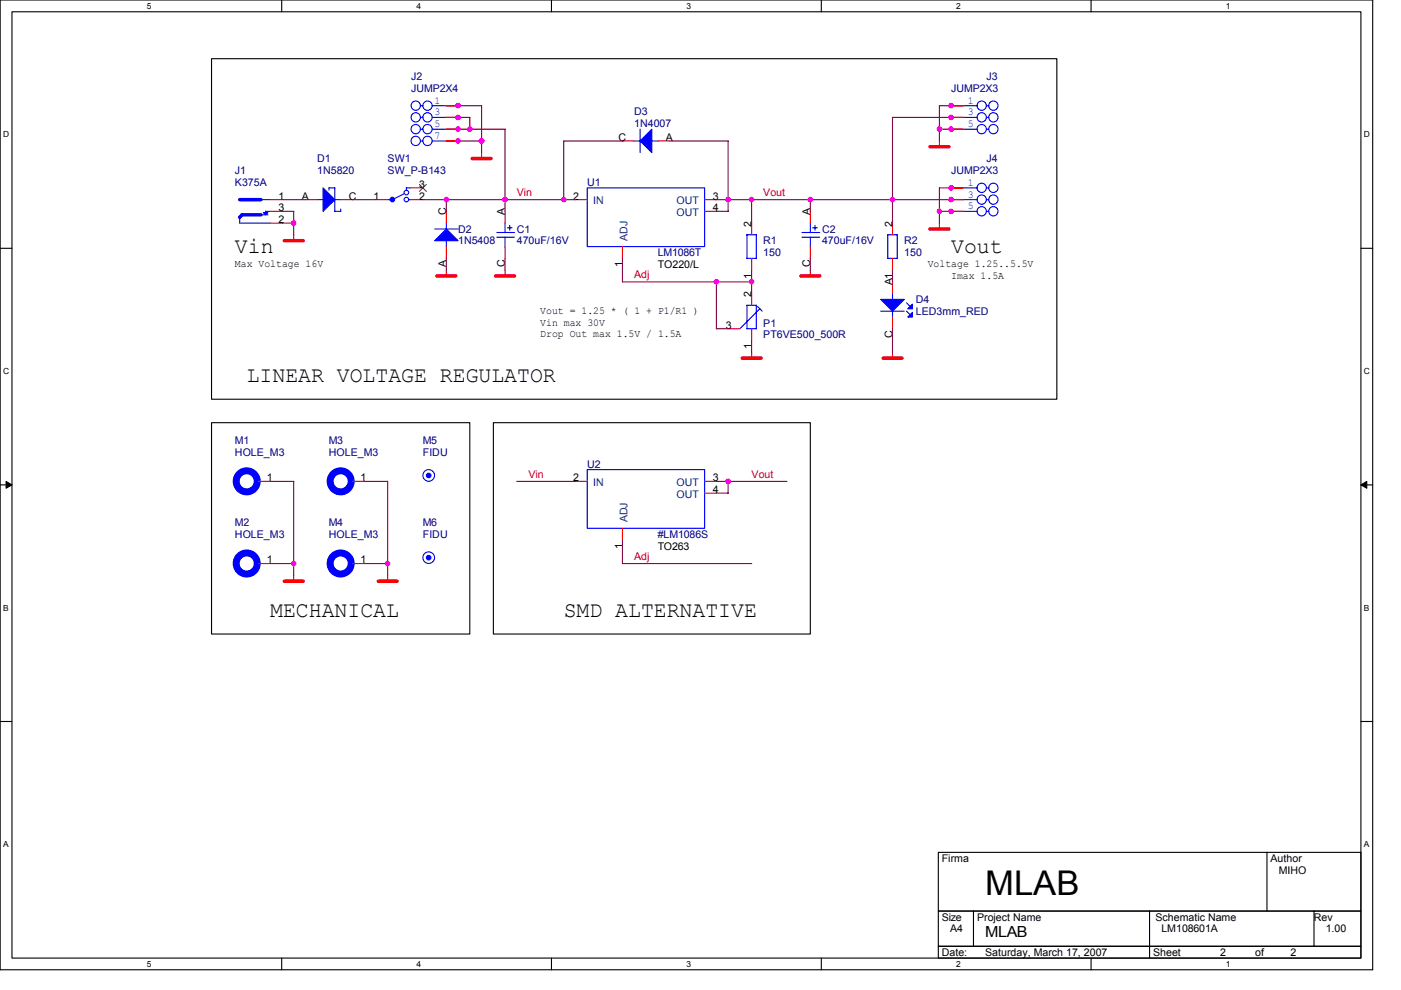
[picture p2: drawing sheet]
<svg xmlns="http://www.w3.org/2000/svg" width="297mm" height="210mm" viewBox="0 0 297 210" stroke-linecap="round" stroke-linejoin="round" font-family="sans-serif">
<path d="M0 0h291v205.6h-291zM2.5 2.5h286v200.6h-286z" fill="none" stroke="#000" stroke-width=".23"/>
<g fill="#fff">
<path d="M31.1 .3h1v1.9h-1z"/>
<path d="M31.1 203.4h1v2h-1z"/>
</g>
<path d="M59.7 0v2.5M59.7 203.1v2.5" fill="none" stroke="#000" stroke-width=".23"/>
<g fill="#fff">
<path d="M88.3 .3h1v1.9h-1z"/>
<path d="M88.3 203.4h1v2h-1z"/>
</g>
<path d="M116.9 0v2.5M116.9 203.1v2.5" fill="none" stroke="#000" stroke-width=".23"/>
<g fill="#fff">
<path d="M145.5 .3h1v1.9h-1z"/>
<path d="M145.5 203.4h1v2h-1z"/>
</g>
<path d="M174.1 0v2.5M174.1 203.1v2.5" fill="none" stroke="#000" stroke-width=".23"/>
<g fill="#fff">
<path d="M202.7 .3h1v1.9h-1z"/>
<path d="M202.7 203.4h1v2h-1z"/>
</g>
<path d="M231.3 0v2.5M231.3 203.1v2.5" fill="none" stroke="#000" stroke-width=".23"/>
<g fill="#fff">
<path d="M259.9 .3h1v1.9h-1z"/>
<path d="M259.9 203.4h1v2h-1z"/>
<path d="M.7 27.6h1.3v1.9h-1.3z"/>
<path d="M289.2 27.6h1.3v1.9h-1.3z"/>
<path d="M.7 77.7h1.3v2h-1.3z"/>
<path d="M289.2 77.7h1.3v2h-1.3z"/>
</g>
<path d="M0 52.6h2.5M288.5 52.6h2.5" fill="none" stroke="#000" stroke-width=".23"/>
<g fill="#fff">
<path d="M.7 127.9h1.2v2h-1.2z"/>
<path d="M289.2 127.9h1.2v2h-1.2z"/>
</g>
<path d="M0 102.8h2.5M288.5 102.8h2.5" fill="none" stroke="#000" stroke-width=".23"/>
<path d="M1.3 102.1l1.2 .7-1.2 .7zM288.5 102.8l1.3-.7v1.4z" fill="#000" stroke="#000" stroke-width=".21"/>
<g fill="#fff">
<path d="M.7 178h1.2v2h-1.2z"/>
<path d="M289.2 178h1.2v2h-1.2z"/>
</g>
<path d="M44.8 12.4h179.3v72.2h-179.3zM44.8 89.6h54.8v44.8h-54.8zM104.6 89.6h67.2v44.8h-67.2zM0 153h2.5M288.5 153h2.5M198.9 180.7h89.6v12.5h-89.6zM198.9 193.2h89.6v7.4h-89.6zM206.4 193.2v7.5M243.7 193.2v10M268.6 180.7v12.5M278.6 193.2v7.5M198.9 200.6h89.6v2.5h-89.6z" fill="none" stroke="#000" stroke-width=".23"/>
<g fill="none" stroke="#f00" stroke-width=".23">
<path d="M87.2 39.8h2.5M94.6 22.4h2.5M94.6 24.9h2.5M94.6 27.4h2.5M94.6 29.9h2.5M102.1 32.4v1.2M132 29.9h2.5M139.4 29.9h2.5M199.2 29.9v1.2M201.7 39.8h2.5M201.7 22.4h2.5M201.7 24.9h2.5"/>
<path d="M201.7 27.4h2.5M57.3 42.3h2.5M57.3 44.8h2.5M57.3 47.3h2.5M62.3 49.8v1.3M64.8 42.3h2.5M72.2 42.3h2.5M79.7 42.3h2.5M87.2 42.3h2.5M94.6 44.8v2.5M94.6 52.3v2.5M94.6 57.3v1.2"/>
<path d="M107.1 44.8v2.5M107.1 52.3v2.5M107.1 57.3v1.2M122 42.3h2.5M132 52.3v2.5M149.4 42.3h2.5M149.4 44.8h2.5M159.4 47.3v2.5M159.4 54.8v2.5M171.8 44.8v2.5M171.8 52.3v2.5M171.8 57.3v1.2"/>
<path d="M189.2 47.3v2.5M189.2 54.8v2.5M189.2 59.8v2.4M199.2 47.3v1.3M201.7 42.3h2.5M201.7 44.8h2.5M154.4 69.7h2.5M159.4 62.2v2.5M159.4 69.7v2.5M159.4 74.7v1.2M189.2 67.2v2.5M189.2 74.7v1.2"/>
<path d="M54.8 102.1h2.5M54.8 119.5h2.5M74.7 102.1h2.5M74.7 119.5h2.5M122 102.1h2.5M132 112v2.5M149.4 102.1h2.5M149.4 104.6h2.5M62.3 122v1.3M82.2 122v1.3"/>
</g>
<path d="M100.1 33.6h4M197.2 31.1h4M60.3 51h4M92.6 58.5h4M105.1 58.5h4M169.8 58.5h4M197.2 48.6h4M157.4 75.9h4M187.2 75.9h4M60.3 123.2h4M80.2 123.2h4" fill="none" stroke="#f00" stroke-width=".74"/>
<g fill="none" stroke="#00f" stroke-width=".23">
<path d="M69.7 39.8h1.3v5M69.7 39.8v.5M86.1 39.8h1.1M86.2 39.8v.5M89.1 22.4h.6M89.1 24.9h.6M89.1 27.4h.6M89.1 29.9h.6M91.6 22.4h3M91.6 24.9h3M91.6 27.4h3M91.6 29.9h3"/>
<path d="M124.5 39.8h24.9v12.5h-24.9zM134.4 29.9h1.3M135.7 27.4v5M138.2 29.9h1.2M204.2 39.8h3M204.2 22.4h3M204.2 24.9h3M204.2 27.4h3M209.1 39.8h.6M209.1 22.4h.6M209.1 24.9h.6M209.1 27.4h.6"/>
<path d="M50.8 46v1.3h6.5M55.3 45.6h1.5M55.5 42.3h1.8M57.3 44.8h-1v.5M67.3 42.3h1.2M71 42.3h1.3M71 44.8h1.3M72.2 44.3v.5M82.2 42.3h.5M85.7 41.1l-2.5 1.2M86.7 42.3h.5M92.2 48.6h5"/>
<path d="M94.6 47.3v1.3M94.6 51v1.3M105.3 49.3h3.8M105.3 50.3h3.8M107.1 47.3v2M107.1 50.3v2M107.6 48.3h1M108.1 47.8v1M158.3 49.8h2.1v5h-2.1M158.4 49.8v5M170 49.3h3.8M170 50.3h3.8"/>
<path d="M171.8 47.3v2M171.8 50.3v2M172.3 48.3h1M172.8 47.8v1M188.2 54.8h2v-5h-2v5M204.2 42.3h3M204.2 44.8h3M209.1 42.3h.6M209.1 44.8h.6M160.4 64.7v5M160.4 64.7h-2v5h2M160.6 65l1 1"/>
<path d="M161.1 65.4l-4.2 4.3M186.7 66h5M189.2 62.2v1.3M189.2 66v1.2M192.2 66l.8 .7M192.2 64.2l.8 .8M124.5 99.6h24.9v12.4h-24.9zM54.5 102.1h.3M54.5 119.5h.3M74.5 102.1h.2M74.5 119.5h.2"/>
<circle cx="88.1" cy="29.9" r=".99"/>
<circle cx="88.1" cy="27.4" r=".99"/>
<circle cx="88.1" cy="22.4" r=".99"/>
<circle cx="88.1" cy="24.9" r=".99"/>
<circle cx="90.6" cy="27.4" r=".99"/>
<circle cx="90.6" cy="29.9" r=".99"/>
<circle cx="90.6" cy="22.4" r=".99"/>
<circle cx="90.6" cy="24.9" r=".99"/>
<circle cx="208.1" cy="27.4" r=".99"/>
<circle cx="208.1" cy="22.4" r=".99"/>
<circle cx="208.1" cy="39.8" r=".99"/>
<circle cx="208.1" cy="24.9" r=".99"/>
<circle cx="210.6" cy="27.4" r=".99"/>
<circle cx="210.6" cy="22.4" r=".99"/>
<circle cx="210.6" cy="24.9" r=".99"/>
<circle cx="210.6" cy="39.8" r=".99"/>
<circle cx="86.2" cy="40.8" r=".49"/>
<circle cx="86.2" cy="42.3" r=".49"/>
<circle cx="208.1" cy="44.8" r=".99"/>
<circle cx="208.1" cy="42.3" r=".99"/>
<circle cx="210.6" cy="44.8" r=".99"/>
<circle cx="210.6" cy="42.3" r=".99"/>
<circle cx="90.9" cy="100.8" r="1.24"/>
<circle cx="90.9" cy="118.2" r="1.23"/>
</g>
<g fill="#00f" stroke="#00f" stroke-width=".23">
<path d="M92.2 51l2.4-2.4 2.5 2.4z" fill-rule="evenodd"/>
<path d="M55.8 45.1h1l-.5 .5z" fill-rule="evenodd"/>
<path d="M186.7 63.5h5l-2.5 2.5z" fill-rule="evenodd"/>
<path d="M192.5 65.5l1-1v1z" fill-rule="evenodd"/>
<path d="M193 66.7l.5-.5v1h-1z" fill-rule="evenodd"/>
<path d="M68.5 39.8l2.5 2.5-2.5 2.5z" fill-rule="evenodd"/>
<path d="M138.2 27.4v5l-2.5-2.5z" fill-rule="evenodd"/>
<circle cx="83.2" cy="42.3" r=".49"/>
<circle cx="90.9" cy="100.8" r=".49"/>
<circle cx="90.9" cy="118.2" r=".49"/>
</g>
<path d="M88.9 39.1l1.5 1.5M90.4 39.1l-1.5 1.5" fill="none" stroke="#804000" stroke-width=".21"/>
<g fill="none" stroke="#00f" stroke-width="1.5">
<circle cx="52.3" cy="119.5" r="2.23"/>
<circle cx="52.3" cy="102.1" r="2.23"/>
<circle cx="72.2" cy="102.1" r="2.23"/>
<circle cx="72.2" cy="119.5" r="2.23"/>
</g>
<path d="M50.8 42.3h4.5M55.3 45.6h-4l-.5 .5" fill="none" stroke="#00f" stroke-width=".74"/>
<g fill="none" stroke="#800040" stroke-width=".23">
<path d="M97.1 22.4h5M97.1 29.9h5M97.1 27.4h10M97.1 24.9h2.5M99.6 24.9v2.5M102.1 22.4v10M107.1 27.4v17.4M132 29.9h-12.5v12.5M141.9 29.9h12.5v14.9M199.2 22.4h2.5M199.2 27.4h2.5M199.2 22.4v7.5"/>
<path d="M199.2 39.8v7.5M199.2 39.8h2.5M201.7 24.9h-12.5v22.4M59.8 42.3h5M59.8 44.8h2.5v5M59.8 47.3h2.5M74.7 42.3h5M89.7 42.3h32.3M94.6 42.3v2.5M94.6 54.8v2.5M107.1 54.8v2.5M132 54.8v5"/>
<path d="M132 59.8h27.4M151.9 42.3h49.8M151.9 59.8v9.9h2.5M151.9 44.8h2.5M159.4 42.3v5M159.4 57.3v5M171.8 42.3v2.5M171.8 54.8v2.5M189.2 57.3v2.5M199.2 44.8h2.5M159.4 72.2v2.5M189.2 69.7v5"/>
<path d="M57.3 119.5h5M57.3 102.1h5v19.9M77.2 102.1h5v19.9M77.2 119.5h5M109.6 102.1h12.4M132 119.5h27.4M132 114.5v5M151.9 102.1h15M154.4 102.1v2.5h-2.5"/>
</g>
<g fill="#f0f" stroke="#f0f" stroke-width=".23">
<circle cx="99.6" cy="27.4" r=".49"/>
<circle cx="107.1" cy="42.3" r=".49"/>
<circle cx="97.1" cy="22.4" r=".49"/>
<circle cx="97.1" cy="29.9" r=".49"/>
<circle cx="102.1" cy="29.9" r=".49"/>
<circle cx="82.2" cy="119.5" r=".49"/>
<circle cx="62.3" cy="119.5" r=".49"/>
<circle cx="94.6" cy="42.3" r=".49"/>
<circle cx="119.5" cy="42.3" r=".49"/>
<circle cx="159.3" cy="42.3" r=".49"/>
<circle cx="159.3" cy="59.7" r=".49"/>
<circle cx="97.1" cy="27.4" r=".49"/>
<circle cx="97.1" cy="24.9" r=".49"/>
<circle cx="151.9" cy="59.7" r=".49"/>
<circle cx="189.2" cy="42.3" r=".49"/>
<circle cx="171.8" cy="42.3" r=".49"/>
<circle cx="154.4" cy="42.3" r=".49"/>
<circle cx="201.7" cy="44.8" r=".49"/>
<circle cx="199.2" cy="44.8" r=".49"/>
<circle cx="201.7" cy="39.8" r=".5"/>
<circle cx="201.7" cy="42.3" r=".49"/>
<circle cx="201.7" cy="24.9" r=".49"/>
<circle cx="201.7" cy="22.4" r=".49"/>
<circle cx="199.2" cy="27.4" r=".49"/>
<circle cx="201.7" cy="27.4" r=".5"/>
<circle cx="154.4" cy="102.1" r=".49"/>
<circle cx="62.3" cy="47.3" r=".49"/>
</g>
<text font-size="7.2" x="208.9" y="189.8">MLAB</text>
<g font-size="4.7">
<text x="49.8" y="53.6">Vin</text>
<text x="201.7" y="53.6">Vout</text>
<text x="52.3" y="81">LINEAR VOLTAGE REGULATOR</text>
<text x="57.3" y="130.7">MECHANICAL</text>
<text x="119.5" y="130.7">SMD ALTERNATIVE</text>
</g>
<text font-size="3.2" x="208.9" y="198.6">MLAB</text>
<g font-size="2.2" fill="#000080">
<text x="87.2" y="17">J2</text>
<text x="209.1" y="17">J3</text>
<text x="87.2" y="19.5">JUMP2X4</text>
<text x="201.7" y="19.5">JUMP2X3</text>
<text x="134.5" y="24.4">D3</text>
<text x="134.5" y="26.9">1N4007</text>
<text x="67.3" y="34.4">D1</text>
<text x="82.2" y="34.4">SW1</text>
<text x="209.1" y="34.4">J4</text>
<text x="49.8" y="36.9">J1</text>
<text x="49.8" y="39.4">K375A</text>
<text x="67.3" y="36.9">1N5820</text>
<text x="82.2" y="36.9">SW_P-B143</text>
<text x="124.5" y="39.4">U1</text>
<text x="201.7" y="36.9">JUMP2X3</text>
<text x="97.1" y="49.3">D2</text>
<text x="97.1" y="51.8">1N5408</text>
<text x="109.6" y="49.3">C1</text>
<text x="109.6" y="51.8">470uF/16V</text>
<text x="161.8" y="51.8">R1</text>
<text x="174.3" y="49.3">C2</text>
<text x="174.3" y="51.8">470uF/16V</text>
<text x="191.7" y="51.8">R2</text>
<text x="139.4" y="54.3">LM1086T</text>
<text x="161.8" y="54.3">150</text>
<text x="191.7" y="54.3">150</text>
<text x="194.2" y="64.3">D4</text>
<text x="161.8" y="69.3">P1</text>
<text x="161.8" y="71.7">PT6VE500_500R</text>
<text x="194.2" y="66.8">LED3mm_RED</text>
<text x="49.8" y="94.1">M1</text>
<text x="69.7" y="94.1">M3</text>
<text x="89.7" y="94.1">M5</text>
<text x="49.8" y="96.6">HOLE_M3</text>
<text x="69.7" y="96.6">HOLE_M3</text>
<text x="89.7" y="96.6">FIDU</text>
<text x="124.5" y="99.1">U2</text>
<text x="49.8" y="111.6">M2</text>
<text x="69.7" y="111.6">M4</text>
<text x="89.7" y="111.6">M6</text>
<text x="49.8" y="114">HOLE_M3</text>
<text x="69.7" y="114">HOLE_M3</text>
<text x="89.7" y="114">FIDU</text>
<text x="139.4" y="114">#LM1086S</text>
</g>
<g font-size="2.2" fill="#00f">
<text x="92.2" y="22">1</text>
<text x="205.2" y="22">1</text>
<text x="92.2" y="24.5">3</text>
<text x="92.2" y="26.9">5</text>
<text x="92.2" y="29.4">7</text>
<text x="205.2" y="24.5">3</text>
<text x="205.2" y="26.9">5</text>
<text x="205.2" y="39.4">1</text>
<text x="205.2" y="41.9">3</text>
<text x="205.2" y="44.4">5</text>
</g>
<g font-size="2.2">
<text x="131.1" y="29.9">C</text>
<text x="141.2" y="29.9">A</text>
<text x="88.9" y="39.8">3</text>
<text x="59" y="42.3">1</text>
<text x="59" y="47.3">2</text>
<text x="59" y="44.8">3</text>
<text x="64" y="42.3">A</text>
<text x="74" y="42.3">C</text>
<text x="79.2" y="42.3">1</text>
<text x="88.9" y="42.3">2</text>
<text x="94.6" y="45.6" transform="rotate(-90 94.6 45.6)">C</text>
<text x="107.1" y="45.6" transform="rotate(-90 107.1 45.6)">A</text>
<text x="121.5" y="42.3">2</text>
<text x="151.1" y="44.8">4</text>
<text x="151.1" y="42.3">3</text>
<text x="171.8" y="45.6" transform="rotate(-90 171.8 45.6)">A</text>
<text x="159.3" y="48" transform="rotate(-90 159.3 48)">2</text>
<text x="189.2" y="48" transform="rotate(-90 189.2 48)">2</text>
<text x="49.8" y="56.6">Max Voltage 16V</text>
<text x="94.6" y="56.6" transform="rotate(-90 94.6 56.6)">A</text>
<text x="107.1" y="56.6" transform="rotate(-90 107.1 56.6)">C</text>
<text x="131.9" y="56.6" transform="rotate(-90 131.9 56.6)">1</text>
<text x="139.4" y="56.8">TO220/L</text>
<text x="159.3" y="59.1" transform="rotate(-90 159.3 59.1)">1</text>
<text x="171.8" y="56.6" transform="rotate(-90 171.8 56.6)">C</text>
<text x="196.7" y="56.6">Voltage 1.25..5.5V</text>
<text x="201.7" y="59.1">Imax 1.5A</text>
<text x="159.3" y="63" transform="rotate(-90 159.3 63)">2</text>
<text x="189.2" y="60.5" transform="rotate(-90 189.2 60.5)">A1</text>
<text x="114.6" y="71.5">Drop Out max 1.5V / 1.5A</text>
<text x="114.6" y="66.5">Vout = 1.25 * ( 1 + P1/R1 )</text>
<text x="114.6" y="69">Vin max 30V</text>
<text x="153.9" y="69.7">3</text>
<text x="189.2" y="71.6" transform="rotate(-90 189.2 71.6)">C</text>
<text x="159.3" y="74" transform="rotate(-90 159.3 74)">1</text>
<text x="56.6" y="102">1</text>
<text x="76.5" y="102">1</text>
<text x="121.5" y="102">2</text>
<text x="151.1" y="104.5">4</text>
<text x="151.1" y="102">3</text>
<text x="56.6" y="119.5">1</text>
<text x="76.5" y="119.5">1</text>
<text x="131.9" y="116.4" transform="rotate(-90 131.9 116.4)">1</text>
<text x="139.4" y="116.5">TO263</text>
<text x="199.7" y="182.8">Firma</text>
<text x="269.4" y="182.8">Author</text>
<text x="271.1" y="185.3">MIHO</text>
<text x="199.7" y="195.2">Size</text>
<text x="201.4" y="197.7">A4</text>
<text x="207.2" y="195.2">Project Name</text>
<text x="245" y="195.2">Schematic Name</text>
<text x="246.2" y="197.7">LM108601A</text>
<text x="278.6" y="195.2">Rev</text>
<text x="281.1" y="197.7">1.00</text>
<text x="199.7" y="202.7">Date:</text>
<text x="208.9" y="202.7">Saturday, March 17, 2007</text>
<text x="244.5" y="202.7">Sheet</text>
<text x="258.7" y="202.7">2</text>
<text x="266.1" y="202.7">of</text>
<text x="273.6" y="202.7">2</text>
</g>
<g font-size="2.2" fill="#f00">
<text x="109.6" y="41.6">Vin</text>
<text x="161.8" y="41.6">Vout</text>
<text x="134.5" y="59">Adj</text>
<text x="112.1" y="101.4">Vin</text>
<text x="159.4" y="101.4">Vout</text>
<text x="134.5" y="118.8">Adj</text>
</g>
<g font-size="2.2" fill="#004080">
<text x="125.7" y="43.3">IN</text>
<text x="143.4" y="45.8">OUT</text>
<text x="143.4" y="43.3">OUT</text>
<text x="133" y="51" transform="rotate(-90 133 51)">ADJ</text>
<text x="125.7" y="103.1">IN</text>
<text x="143.4" y="105.6">OUT</text>
<text x="143.4" y="103.1">OUT</text>
<text x="133" y="110.8" transform="rotate(-90 133 110.8)">ADJ</text>
</g>
<g font-size="1.8">
<text x="31.1" y="1.8">5</text>
<text x="88.3" y="1.8">4</text>
<text x="145.5" y="1.8">3</text>
<text x="202.7" y="1.8">2</text>
<text x="259.9" y="1.8">1</text>
<text x=".7" y="29.1">D</text>
<text x="289.2" y="29.1">D</text>
<text x=".7" y="79.3">C</text>
<text x="289.2" y="79.3">C</text>
<text x=".7" y="129.5">B</text>
<text x="289.2" y="129.5">B</text>
<text x=".7" y="179.6">A</text>
<text x="289.2" y="179.6">A</text>
<text x="31.1" y="205">5</text>
<text x="88.3" y="205">4</text>
<text x="145.5" y="205">3</text>
<text x="202.7" y="205">2</text>
<text x="259.9" y="205">1</text>
</g>
</svg>
